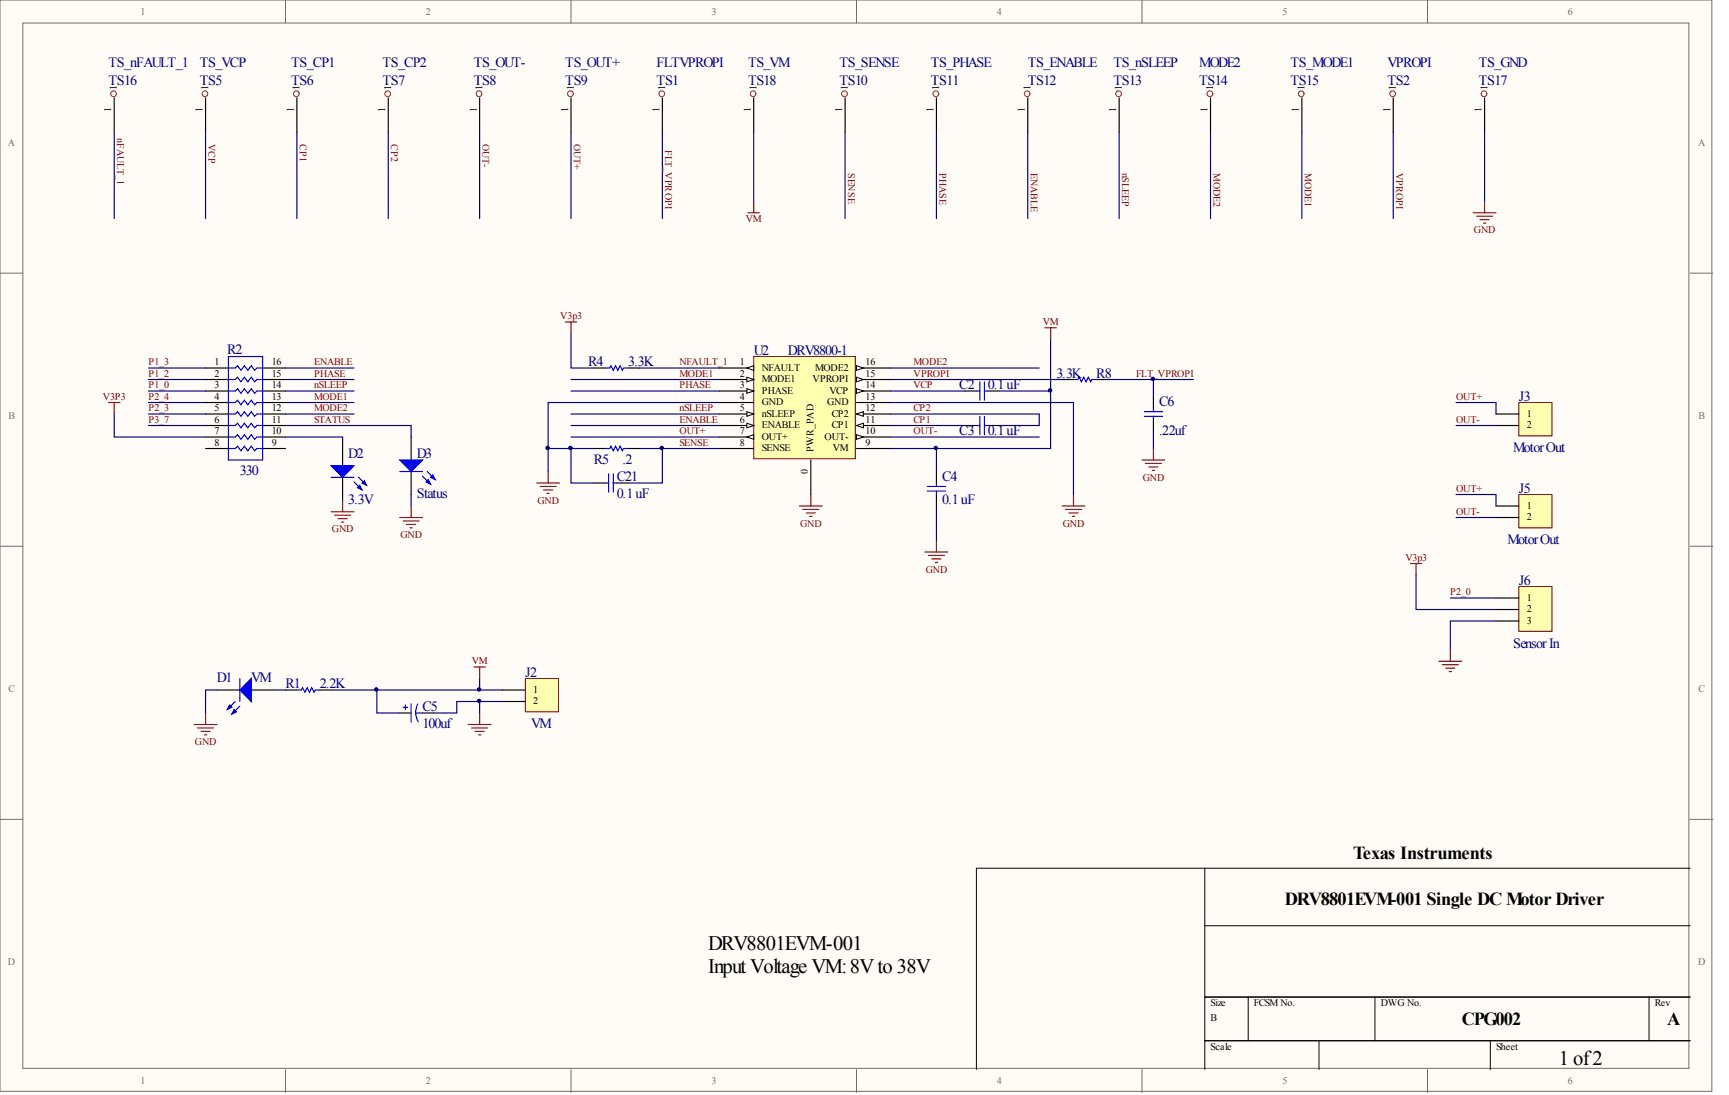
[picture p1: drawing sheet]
<svg xmlns="http://www.w3.org/2000/svg" width="381mm" height="241mm" viewBox="0 0 381 241" stroke-linecap="round" stroke-linejoin="round" font-family="sans-serif">
<g fill="#fffcf8" stroke="#716f64" stroke-width=".22">
<path d="M0 0h377.2v240.5h-377.2z"/>
<path d="M5 5.1h367.2v230.3h-367.2z"/>
</g>
<g fill="none" stroke="#716f64" stroke-width=".22">
<path d="M62.9 0v5.1M125.8 0v5.1M188.7 0v5.1M251.6 0v5.1M314.6 0v5.1M0 60.2h5M372.4 60.2h5.1M0 120.4h5M372.4 120.4h5.1M0 180.6h5M372.4 180.6h5.1M62.9 235.7v5"/>
<path d="M125.8 235.7v5M188.7 235.7v5M251.6 235.7v5M314.6 235.7v5"/>
</g>
<path d="M265.5 191.3v44.4M372.4 191.3h-157.2v44.4M265.5 204h106.9M265.5 219.7h106.9M275.1 219.7v9.6M303 219.7v9.6M363.4 219.7v9.6M265.5 229.3h106.9M290.7 229.3v6.4M328.4 229.3v6.4" fill="none" stroke="#000" stroke-width=".22"/>
<path d="M334.7 88.7h7.3v7.4h-7.3z" fill="#ffffb0" stroke="#800000" stroke-width=".22"/>
<g fill="none" stroke="#000" stroke-width=".25">
<path d="M45.3 21.5v7.7M65.4 21.5v7.7M85.6 21.5v7.7M105.7 21.5v7.7M125.8 21.5v7.7M166.1 21.5v7.7M186.2 21.5v7.7M206.4 21.5v7.7M226.5 21.5v7.7M246.6 21.5v7.7M266.7 21.5v7.7M286.9 21.5v7.7"/>
<path d="M327.1 21.5v7.7M329.7 91.2h5M329.7 93.8h5"/>
</g>
<path d="M320.9 88.7h8.8v2.5M320.9 93.8h8.8" fill="none" stroke="#000080" stroke-width=".25"/>
<g fill="none" stroke="#f00" stroke-width=".22">
<circle cx="45.2" cy="20.7" r=".62"/>
<circle cx="65.3" cy="20.7" r=".63"/>
<circle cx="85.4" cy="20.7" r=".63"/>
<circle cx="105.5" cy="20.7" r=".62"/>
<circle cx="125.7" cy="20.7" r=".63"/>
<circle cx="165.9" cy="20.7" r=".62"/>
<circle cx="186.1" cy="20.7" r=".63"/>
<circle cx="206.2" cy="20.7" r=".63"/>
<circle cx="226.3" cy="20.7" r=".62"/>
<circle cx="246.5" cy="20.7" r=".63"/>
<circle cx="266.6" cy="20.7" r=".63"/>
<circle cx="286.7" cy="20.7" r=".62"/>
<circle cx="327" cy="20.7" r=".63"/>
</g>
<path d="M166.1 78.6h22.4v22.5h-22.4z" fill="#ffffb0" stroke="#800000" stroke-width=".22"/>
<path d="M158.5 81.1h7.6" fill="none" stroke="#000" stroke-width=".25"/>
<path d="M164.6 81.1l1.5-.5v1z" fill="#fffcf8" stroke="#000" stroke-width=".22"/>
<path d="M158.5 83.6h7.6" fill="none" stroke="#000" stroke-width=".25"/>
<path d="M164.6 83.1l1.5 .5-1.5 .5z" fill="#fffcf8" stroke="#000" stroke-width=".22"/>
<path d="M158.5 86.2h7.6" fill="none" stroke="#000" stroke-width=".25"/>
<path d="M164.6 85.7l1.5 .5-1.5 .5z" fill="#fffcf8" stroke="#000" stroke-width=".22"/>
<path d="M158.5 88.7h7.6M158.5 91.2h7.6" fill="none" stroke="#000" stroke-width=".25"/>
<path d="M164.6 90.7l1.5 .5-1.5 .5z" fill="#fffcf8" stroke="#000" stroke-width=".22"/>
<path d="M158.5 93.8h7.6" fill="none" stroke="#000" stroke-width=".25"/>
<path d="M164.6 93.3l1.5 .5-1.5 .5z" fill="#fffcf8" stroke="#000" stroke-width=".22"/>
<path d="M158.5 96.3h7.6" fill="none" stroke="#000" stroke-width=".25"/>
<path d="M164.6 96.3l1.5-.5v1z" fill="#fffcf8" stroke="#000" stroke-width=".22"/>
<path d="M158.5 98.8h7.6M188.7 98.8h7.6M188.7 96.3h7.6" fill="none" stroke="#000" stroke-width=".25"/>
<path d="M188.7 95.8l1.5 .5-1.5 .5z" fill="#fffcf8" stroke="#000" stroke-width=".22"/>
<path d="M188.7 93.8h7.6" fill="none" stroke="#000" stroke-width=".25"/>
<path d="M188.7 93.8l1.5-.5v1z" fill="#fffcf8" stroke="#000" stroke-width=".22"/>
<path d="M188.7 91.2h7.6" fill="none" stroke="#000" stroke-width=".25"/>
<path d="M188.7 91.2l1.5-.5v1z" fill="#fffcf8" stroke="#000" stroke-width=".22"/>
<path d="M188.7 88.7h7.6M188.7 86.2h7.6" fill="none" stroke="#000" stroke-width=".25"/>
<path d="M188.7 85.7l1.5 .5-1.5 .5z" fill="#fffcf8" stroke="#000" stroke-width=".22"/>
<path d="M188.7 83.6h7.6" fill="none" stroke="#000" stroke-width=".25"/>
<path d="M188.7 83.1l1.5 .5-1.5 .5z" fill="#fffcf8" stroke="#000" stroke-width=".22"/>
<path d="M188.7 81.1h7.6" fill="none" stroke="#000" stroke-width=".25"/>
<path d="M188.7 80.6l1.5 .5-1.5 .5z" fill="#fffcf8" stroke="#000" stroke-width=".22"/>
<path d="M130.9 81.1h2.5M130.9 98.8h2.5M138.4 81.1h2.5M138.4 98.8h2.5M212.6 93.8h2.6M212.6 86.2h2.6M217.7 93.8h2.5M217.7 86.2h2.5M178.7 101.4v7.6M206.4 103.9v2.5M206.4 109v2.5" fill="none" stroke="#000" stroke-width=".25"/>
<g fill="none" stroke="#00f" stroke-width=".25">
<path d="M133.4 81.1h1l.2-.5 .5 1 .5-1 .5 1 .5-1 .5 1 .3-.5h1M133.4 98.8h1l.2-.5 .5 1 .5-1 .5 1 .5-1 .5 1 .3-.5h1M215.2 93.8h.7M215.2 86.2h.7M215.9 84.1v4.1M215.9 91.7v4.1M216.9 84.1v4.1M216.9 91.7v4.1M216.9 93.8h.8M216.9 86.2h.8M204.3 107.2h4.1M204.3 108.2h4.1"/>
<path d="M206.4 106.4v.8M206.4 108.2v.8"/>
</g>
<g fill="none" stroke="#000080" stroke-width=".25">
<path d="M125.8 73.5v7.6h5.1M231.5 74.8v24h-35.2M120.8 98.8h10.1M125.8 83.6h32.7M125.8 86.2h32.7M125.8 91.2h32.7M125.8 93.8h32.7M125.8 96.3h32.7M140.9 81.1h17.6M140.9 98.8h17.6M158.5 88.7h-37.7v15.2M196.3 88.7h40.2v20.3"/>
<path d="M196.3 91.2h32.7v2.6h-8.8M196.3 81.1h32.7M196.3 83.6h37.7M196.3 86.2h16.3M196.3 93.8h16.3M196.3 96.3h32.7M206.4 98.8v5.1M220.2 86.2h11.3M206.4 111.5v7.6"/>
</g>
<g fill="none" stroke="#800000" stroke-width=".25">
<path d="M118.3 106.4h5M119 107.2h3.6M119.8 108h2M120.5 108.7h.5M120.8 103.9v2.5M206.4 119.1v2.5M234 111.5h5.1M234.8 112.3h3.5M235.5 113h2.1M236.3 113.8h.5M236.5 109v2.5M203.8 121.6h5.1"/>
<path d="M204.6 122.4h3.5M205.3 123.2h2.1M206.1 123.9h.5"/>
</g>
<path d="M115.8 149.5h7.3v7.4h-7.3z" fill="#ffffb0" stroke="#800000" stroke-width=".22"/>
<g fill="none" stroke="#000" stroke-width=".25">
<path d="M25.2 21.5v7.7M307 21.5v7.7M45.3 81.1h5M45.3 83.6h5M45.3 86.2h5M45.3 88.7h5M45.3 91.2h5M45.3 93.8h5M45.3 96.3h5M45.3 98.8h5M57.9 81.1h5M57.9 83.6h5"/>
<path d="M57.9 86.2h5M57.9 88.7h5M57.9 91.2h5M57.9 93.8h5M57.9 96.3h5M57.9 98.8h5M75.5 97.6v5M90.6 96.3v5.1M75.5 105.2v5M90.6 103.9v5.1M130.9 106.4h2.5M135.9 106.4h2.5"/>
<path d="M110.7 152.1h5.1M110.7 154.6h5.1"/>
</g>
<g fill="none" stroke="#800000" stroke-width=".25">
<path d="M164.8 46.9h2.5M166.1 44.4v2.5M324.6 46.9h5.1M325.4 47.6h3.5M326.1 48.4h2M326.9 49.2h.5M327.1 44.4v2.5M124.6 71h2.5M125.8 71v2.5M230.3 72.2h2.5M231.5 72.2v2.6M23.9 88.7h2.5"/>
<path d="M25.2 88.7v2.5M73 112.8h5M73.7 113.5h3.6M74.5 114.3h2M75.2 115.1h.5M75.5 110.2v2.6M88.1 114h5M88.8 114.8h3.6M89.6 115.6h2M90.3 116.3h.5M90.6 111.5v2.5M176.2 111.5h5"/>
<path d="M176.9 112.3h3.5M177.7 113h2M178.4 113.8h.5M178.7 109v2.5M103.2 159.7h5M104.4 147h2.6M105.7 147v2.5M105.7 157.1v2.6M103.9 160.4h3.6M104.7 161.2h2M105.4 161.9h.5"/>
</g>
<g fill="none" stroke="#000080" stroke-width=".25">
<path d="M25.2 29.2v19M45.3 29.2v19M65.4 29.2v19M85.6 29.2v19M105.7 29.2v19M125.8 29.2v19M166.1 29.2v15.2M186.2 29.2v19M206.4 29.2v19M246.6 29.2v19M266.7 29.2v19M286.9 29.2v19"/>
<path d="M307 29.2v19M327.1 29.2v15.2M25.2 91.2v5.1h20.1M32.7 81.1h12.6M32.7 86.2h12.6M32.7 83.6h12.6M32.7 88.7h12.6M32.7 91.2h12.6M32.7 93.8h12.6M62.9 93.8h27.7v2.5M62.9 96.3h12.6v1.3M62.9 81.1h15.1"/>
<path d="M62.9 86.2h15.1M62.9 83.6h15.1M62.9 88.7h15.1M62.9 91.2h15.1M125.8 98.8v7.6h5.1M146 98.8v7.6h-7.6M90.6 109v2.5M105.7 149.5v2.6h5M110.7 154.6h-5v2.5"/>
</g>
<g fill="none" stroke="#f00" stroke-width=".22">
<circle cx="25" cy="20.7" r=".62"/>
<circle cx="306.9" cy="20.7" r=".63"/>
</g>
<g fill="none" stroke="#00f" stroke-width=".25">
<path d="M50.3 78.6h7.6v22.8h-7.6zM50.3 81.1h1.5l.5-.5 .8 1 .8-1 .7 1 .8-1 .7 1 .5-.5h1.3M50.3 83.6h1.5l.5-.5 .8 1 .8-1 .7 1 .8-1 .7 1 .5-.5h1.3M50.3 86.2h1.5l.5-.5 .8 1 .8-1 .7 1 .8-1 .7 1 .5-.5h1.3M50.3 88.7h1.5l.5-.5 .8 1 .8-1 .7 1 .8-1 .7 1 .5-.5h1.3M50.3 91.2h1.5l.5-.5 .8 1 .8-1 .7 1 .8-1 .7 1 .5-.5h1.3M50.3 93.8h1.5l.5-.5 .8 1 .8-1 .7 1 .8-1 .7 1 .5-.5h1.3M50.3 96.3h1.5l.5-.5 .8 1 .8-1 .7 1 .8-1 .7 1 .5-.5h1.3M50.3 98.8h1.5l.5-.5 .8 1 .8-1 .7 1 .8-1 .7 1 .5-.5h1.3M73 105.2h5M78 106.2l1.8 1.8M79 105.2l1.8 1.7"/>
<path d="M88.1 103.9h5M93.1 104.9l1.8 1.8M94.1 103.9l1.8 1.8M133.4 106.4h.7M134.1 104.4v4.1M135.1 104.4v4.1M135.1 106.4h.8"/>
</g>
<g fill="#00f" stroke="#00f" stroke-width=".25">
<path d="M88.1 101.4h5l-2.5 2.5z"/>
<path d="M94.4 105.7l.5 1-1-.5z"/>
<path d="M95.4 104.7l.5 1-1-.5z"/>
<path d="M73 102.6h5l-2.5 2.6z"/>
<path d="M79.3 106.9l.5 1.1-1-.5z"/>
<path d="M80.3 105.9l.5 1-1-.5z"/>
</g>
<path d="M334.7 109h7.3v7.3h-7.3z" fill="#ffffb0" stroke="#800000" stroke-width=".22"/>
<path d="M329.7 111.5h5M329.7 114h5" fill="none" stroke="#000" stroke-width=".25"/>
<path d="M320.9 109h8.8v2.5M320.9 114h8.8" fill="none" stroke="#000080" stroke-width=".25"/>
<path d="M334.7 129.2h7.3v9.9h-7.3z" fill="#ffffb0" stroke="#800000" stroke-width=".22"/>
<g fill="none" stroke="#000" stroke-width=".25">
<path d="M146 21.5v7.7M234 83.6h2.5M241.6 83.6h2.5M254.2 87.4v2.6M254.2 92.5v2.5M329.7 131.8h5M329.7 134.3h5M329.7 136.8h5M47.8 152.1h5M55.4 152.1h5M62.9 152.1h2.5M70.5 152.1h2.5"/>
<path d="M88.1 157.1h2.5M93.1 157.1h2.5"/>
</g>
<g fill="none" stroke="#000080" stroke-width=".25">
<path d="M146 29.2v19M226.5 29.2v19M244.1 83.6h10.1v3.8M254.2 95v3.8M254.2 83.6h8.8M312 126.7v7.6h17.7M319.6 131.8h10.1M329.7 136.8h-10.1v6.4M47.8 152.1h-2.5v5M60.4 152.1h2.5M73 152.1h32.7M83 152.1v5h5.1"/>
<path d="M105.7 154.6h-5v2.5h-5.1"/>
</g>
<g fill="none" stroke="#800000" stroke-width=".25">
<path d="M254.2 98.8v2.6M251.6 101.4h5.1M252.4 102.1h3.5M253.2 102.9h2M253.9 103.7h.5M310.8 124.2h2.5M312 124.2v2.5M42.8 159.7h5M45.3 157.1v2.6M317.1 145.7h5M317.8 146.5h3.6M318.6 147.2h2"/>
<path d="M319.3 148h.5M319.6 143.2v2.5M43.5 160.4h3.6M44.3 161.2h2M45 161.9h.5"/>
</g>
<g fill="none" stroke="#00f" stroke-width=".25">
<path d="M236.5 83.6h1.1l.2-.5 .5 1 .5-1 .5 1 .5-1 .5 1 .3-.5h1M252.2 91.7h4M252.2 90.7h4M254.2 90v.7M254.2 91.7v.8M51.8 154.6l-1.7 1.8M52.8 155.6l-1.7 1.8M52.8 149.5v5.1M65.4 152.1h1l.3-.6 .5 1.1 .5-1.1 .5 1.1 .5-1.1 .5 1.1 .3-.5h1M88.8 155.9h1M89.3 155.3v1.1M90.6 155.1v4"/>
<path d="M91.6 157.1h1.5M91.6 157.1l.1 .8 .5 1.2M92.1 155.1l-.3 .8-.2 1.2"/>
</g>
<circle cx="145.8" cy="20.7" r=".63" fill="none" stroke="#f00" stroke-width=".22"/>
<g fill="#00f" stroke="#00f" stroke-width=".25">
<path d="M55.4 149.5v5.1l-2.6-2.5z"/>
<path d="M50.6 155.3l.5 .6-1 .5z"/>
<path d="M51.6 156.4l.5 .5-1 .5z"/>
</g>
<g fill="#000080" stroke="#000080" stroke-width=".22">
<circle cx="82.9" cy="151.9" r=".37"/>
<circle cx="105.6" cy="154.4" r=".37"/>
<circle cx="105.6" cy="151.9" r=".38"/>
<circle cx="120.7" cy="98.7" r=".38"/>
<circle cx="125.7" cy="98.7" r=".38"/>
<circle cx="145.8" cy="98.7" r=".37"/>
<circle cx="206.2" cy="98.7" r=".37"/>
<circle cx="231.4" cy="86" r=".37"/>
<circle cx="254" cy="83.5" r=".37"/>
</g>
<g font-size="4.5">
<text x="156" y="209.4">DRV8801EVM-001</text>
<text x="156" y="214.5">Input Voltage VM:8Vto 38V</text>
<text x="343.5" y="234.7">1 of2</text>
</g>
<g font-size="4.1">
<text x="298.2" y="189.2">Texas Instruments</text>
<text x="283.1" y="199.3">DRV8801EVM-001 Single DC Motor Driver</text>
<text x="322.1" y="225.9">CPG002</text>
<text x="367.4" y="225.9">A</text>
</g>
<g font-size="3.1" fill="#000080">
<text x="23.9" y="14.8">TS_nFAULT_1</text>
<text x="44" y="14.8">TS_VCP</text>
<text x="64.2" y="14.8">TS_CP1</text>
<text x="84.3" y="14.8">TS_CP2</text>
<text x="104.4" y="14.8">TS_OUT-</text>
<text x="124.6" y="14.8">TS_OUT+</text>
<text x="144.7" y="14.8">FLTVPROPI</text>
<text x="164.8" y="14.8">TS_VM</text>
<text x="185" y="14.8">TS_SENSE</text>
<text x="205.1" y="14.8">TS_PHASE</text>
<text x="226.5" y="14.8">TS_ENABLE</text>
<text x="245.4" y="14.8">TS_nSLEEP</text>
<text x="264.2" y="14.8">MODE2</text>
<text x="284.4" y="14.8">TS_MODE1</text>
<text x="305.8" y="14.8">VPROPI</text>
<text x="325.9" y="14.8">TS_GND</text>
<text x="23.9" y="18.6">TS16</text>
<text x="44" y="18.6">TS5</text>
<text x="64.2" y="18.6">TS6</text>
<text x="84.3" y="18.6">TS7</text>
<text x="104.4" y="18.6">TS8</text>
<text x="124.6" y="18.6">TS9</text>
<text x="144.7" y="18.6">TS1</text>
<text x="164.8" y="18.6">TS18</text>
<text x="185" y="18.6">TS10</text>
<text x="205.1" y="18.6">TS11</text>
<text x="226.5" y="18.6">TS12</text>
<text x="245.4" y="18.6">TS13</text>
<text x="264.2" y="18.6">TS14</text>
<text x="284.4" y="18.6">TS15</text>
<text x="305.8" y="18.6">TS2</text>
<text x="325.9" y="18.6">TS17</text>
<text x="50.1" y="77.9">R2</text>
<text x="129.6" y="80.7">R4</text>
<text x="138.4" y="80.7">3.3K</text>
<text x="166.1" y="78.2">U2</text>
<text x="173.6" y="78.2">DRV8800-1</text>
<text x="232.8" y="83.2">3.3K</text>
<text x="241.6" y="83.2">R8</text>
<text x="211.4" y="85.8">C2</text>
<text x="217.7" y="85.8">0.1uF</text>
<text x="255.4" y="89.6">C6</text>
<text x="334.7" y="88.3">J3</text>
<text x="211.4" y="95.9">C3</text>
<text x="217.7" y="95.9">0.1uF</text>
<text x="255.4" y="95.9">.22uf</text>
<text x="76.8" y="101">D2</text>
<text x="91.9" y="101">D3</text>
<text x="333.4" y="99.7">MotorOut</text>
<text x="52.8" y="104.8">330</text>
<text x="130.9" y="102.2">R5</text>
<text x="135.9" y="106">C21</text>
<text x="137.1" y="102.2">.2</text>
<text x="207.6" y="106">C4</text>
<text x="76.8" y="111.1">3.3V</text>
<text x="91.9" y="109.9">Status</text>
<text x="135.9" y="109.9">0.1uF</text>
<text x="207.6" y="111.1">0.1uF</text>
<text x="334.7" y="108.6">J5</text>
<text x="332.2" y="120">MotorOut</text>
<text x="334.7" y="128.9">J6</text>
<text x="333.4" y="142.8">Sensor In</text>
<text x="115.8" y="149.1">J2</text>
<text x="47.8" y="150.4">D1</text>
<text x="55.4" y="150.4">VM</text>
<text x="62.9" y="151.7">R1</text>
<text x="70.5" y="151.7">2.2K</text>
<text x="93.1" y="160.5">100uf</text>
<text x="93.1" y="156.7">C5</text>
<text x="117" y="160.5">VM</text>
</g>
<g font-size="2.2" fill="#716f64">
<text x="30.9" y="3.2">1</text>
<text x="93.8" y="3.2">2</text>
<text x="156.8" y="3.2">3</text>
<text x="219.7" y="3.2">4</text>
<text x="282.6" y="3.2">5</text>
<text x="345.5" y="3.2">6</text>
<text x="1.7" y="32.1">A</text>
<text x="374.2" y="32.1">A</text>
<text x="1.9" y="92.3">B</text>
<text x="374.3" y="92.3">B</text>
<text x="1.9" y="152.4">C</text>
<text x="374.3" y="152.4">C</text>
<text x="1.7" y="212.6">D</text>
<text x="374.2" y="212.6">D</text>
<text x="30.9" y="238.9">1</text>
<text x="93.8" y="238.9">2</text>
<text x="156.8" y="238.9">3</text>
<text x="219.7" y="238.9">4</text>
<text x="282.6" y="238.9">5</text>
<text x="345.5" y="238.9">6</text>
</g>
<g font-size="2.2">
<text x="25.8" y="19.8" transform="rotate(-90 25.8 19.8)">1</text>
<text x="45.9" y="19.8" transform="rotate(-90 45.9 19.8)">1</text>
<text x="66" y="19.8" transform="rotate(-90 66 19.8)">1</text>
<text x="86.2" y="19.8" transform="rotate(-90 86.2 19.8)">1</text>
<text x="106.3" y="19.8" transform="rotate(-90 106.3 19.8)">1</text>
<text x="126.4" y="19.8" transform="rotate(-90 126.4 19.8)">1</text>
<text x="146.6" y="19.8" transform="rotate(-90 146.6 19.8)">1</text>
<text x="166.7" y="19.8" transform="rotate(-90 166.7 19.8)">1</text>
<text x="186.8" y="19.8" transform="rotate(-90 186.8 19.8)">1</text>
<text x="207" y="19.8" transform="rotate(-90 207 19.8)">1</text>
<text x="227.1" y="19.8" transform="rotate(-90 227.1 19.8)">1</text>
<text x="247.2" y="19.8" transform="rotate(-90 247.2 19.8)">1</text>
<text x="267.4" y="19.8" transform="rotate(-90 267.4 19.8)">1</text>
<text x="287.5" y="19.8" transform="rotate(-90 287.5 19.8)">1</text>
<text x="307.6" y="19.8" transform="rotate(-90 307.6 19.8)">1</text>
<text x="327.7" y="19.8" transform="rotate(-90 327.7 19.8)">1</text>
<text x="24.5" y="24.6" transform="rotate(-90 24.5 24.6)">1</text>
<text x="44.6" y="24.6" transform="rotate(-90 44.6 24.6)">1</text>
<text x="64.8" y="24.6" transform="rotate(-90 64.8 24.6)">1</text>
<text x="84.9" y="24.6" transform="rotate(-90 84.9 24.6)">1</text>
<text x="105" y="24.6" transform="rotate(-90 105 24.6)">1</text>
<text x="125.2" y="24.6" transform="rotate(-90 125.2 24.6)">1</text>
<text x="145.3" y="24.6" transform="rotate(-90 145.3 24.6)">1</text>
<text x="165.4" y="24.6" transform="rotate(-90 165.4 24.6)">1</text>
<text x="185.6" y="24.6" transform="rotate(-90 185.6 24.6)">1</text>
<text x="205.7" y="24.6" transform="rotate(-90 205.7 24.6)">1</text>
<text x="225.8" y="24.6" transform="rotate(-90 225.8 24.6)">1</text>
<text x="246" y="24.6" transform="rotate(-90 246 24.6)">1</text>
<text x="266.1" y="24.6" transform="rotate(-90 266.1 24.6)">1</text>
<text x="286.2" y="24.6" transform="rotate(-90 286.2 24.6)">1</text>
<text x="306.4" y="24.6" transform="rotate(-90 306.4 24.6)">1</text>
<text x="326.5" y="24.6" transform="rotate(-90 326.5 24.6)">1</text>
<text x="47.3" y="80.5">1</text>
<text x="47.3" y="83">2</text>
<text x="59.9" y="80.5">16</text>
<text x="59.9" y="83">15</text>
<text x="163" y="80.5">1</text>
<text x="163" y="83">2</text>
<text x="167.8" y="81.7">NFAULT</text>
<text x="179.6" y="81.7">MODE2</text>
<text x="190.7" y="83">15</text>
<text x="190.7" y="80.5">16</text>
<text x="47.3" y="85.5">3</text>
<text x="47.3" y="88.1">4</text>
<text x="59.9" y="85.5">14</text>
<text x="59.9" y="88.1">13</text>
<text x="163" y="85.5">3</text>
<text x="163" y="88.1">4</text>
<text x="167.8" y="84.3">MODE1</text>
<text x="167.8" y="86.8">PHASE</text>
<text x="167.8" y="89.3">GND</text>
<text x="179.1" y="84.3">VPROPI</text>
<text x="182.2" y="89.3">GND</text>
<text x="182.8" y="86.8">VCP</text>
<text x="190.7" y="88.1">13</text>
<text x="190.7" y="85.5">14</text>
<text x="47.3" y="90.6">5</text>
<text x="47.3" y="93.1">6</text>
<text x="47.3" y="95.7">7</text>
<text x="59.9" y="90.6">12</text>
<text x="59.9" y="93.1">11</text>
<text x="59.9" y="95.7">10</text>
<text x="163" y="90.6">5</text>
<text x="163" y="93.1">6</text>
<text x="163" y="95.7">7</text>
<text x="167.8" y="91.9">nSLEEP</text>
<text x="167.8" y="94.4">ENABLE</text>
<text x="183.3" y="94.4">CP1</text>
<text x="183.3" y="91.9">CP2</text>
<text x="190.7" y="95.7">10</text>
<text x="190.7" y="93.1">11</text>
<text x="190.7" y="90.6">12</text>
<text x="336.5" y="91.9">1</text>
<text x="336.5" y="94.4">2</text>
<text x="47.3" y="98.2">8</text>
<text x="59.9" y="98.2">9</text>
<text x="163" y="98.2">8</text>
<text x="167.8" y="96.9">OUT+</text>
<text x="167.8" y="99.5">SENSE</text>
<text x="179.3" y="99.6" transform="rotate(-90 179.3 99.6)">PWR_PAD</text>
<text x="181.7" y="96.9">OUT-</text>
<text x="183.6" y="99.5">VM</text>
<text x="190.7" y="98.2">9</text>
<text x="178" y="104.5" transform="rotate(-90 178 104.5)">0</text>
<text x="336.5" y="112.1">1</text>
<text x="336.5" y="114.7">2</text>
<text x="336.5" y="132.4">1</text>
<text x="336.5" y="134.9">2</text>
<text x="336.5" y="137.5">3</text>
<text x="117.5" y="152.7">1</text>
<text x="117.5" y="155.2">2</text>
<text x="266.7" y="221.7">Size</text>
<text x="276.3" y="221.7">FCSM No.</text>
<text x="304.2" y="221.7">DWG No.</text>
<text x="364.6" y="221.7">Rev</text>
<text x="266.7" y="225">B</text>
<text x="266.7" y="231.3">Scale</text>
<text x="329.7" y="231.3">Sheet</text>
</g>
<g font-size="2.2" fill="#800000">
<text x="25.8" y="30.4" transform="rotate(90 25.8 30.4)">nFAULT_1</text>
<text x="45.9" y="31.7" transform="rotate(90 45.9 31.7)">VCP</text>
<text x="66.1" y="31.7" transform="rotate(90 66.1 31.7)">CP1</text>
<text x="86.2" y="31.7" transform="rotate(90 86.2 31.7)">CP2</text>
<text x="106.3" y="31.7" transform="rotate(90 106.3 31.7)">OUT-</text>
<text x="126.5" y="31.7" transform="rotate(90 126.5 31.7)">OUT+</text>
<text x="146.6" y="33" transform="rotate(90 146.6 33)">FLT_VPROPI</text>
<text x="186.9" y="38" transform="rotate(90 186.9 38)">SENSE</text>
<text x="207" y="38" transform="rotate(90 207 38)">PHASE</text>
<text x="227.1" y="38" transform="rotate(90 227.1 38)">ENABLE</text>
<text x="247.3" y="38" transform="rotate(90 247.3 38)">nSLEEP</text>
<text x="267.4" y="38" transform="rotate(90 267.4 38)">MODE2</text>
<text x="287.5" y="38" transform="rotate(90 287.5 38)">MODE1</text>
<text x="307.7" y="38" transform="rotate(90 307.7 38)">VPROPI</text>
<text x="164.4" y="48.9">VM</text>
<text x="324.8" y="51.4">GND</text>
<text x="123.5" y="70.3">V3p3</text>
<text x="229.8" y="71.6">VM</text>
<text x="32.7" y="83">P1_2</text>
<text x="32.7" y="80.5">P1_3</text>
<text x="69.2" y="83">PHASE</text>
<text x="69.2" y="80.5">ENABLE</text>
<text x="149.7" y="80.5">NFAULT_1</text>
<text x="149.7" y="83">MODE1</text>
<text x="201.3" y="80.5">MODE2</text>
<text x="201.3" y="83">VPROPI</text>
<text x="250.4" y="83">FLT_VPROPI</text>
<text x="22.7" y="88.1">V3P3</text>
<text x="32.7" y="85.5">P1_0</text>
<text x="32.7" y="88.1">P2_4</text>
<text x="69.2" y="85.5">nSLEEP</text>
<text x="69.2" y="88.1">MODE1</text>
<text x="149.7" y="85.5">PHASE</text>
<text x="201.3" y="85.5">VCP</text>
<text x="320.9" y="88.1">OUT+</text>
<text x="32.7" y="90.6">P2_3</text>
<text x="32.7" y="93.1">P3_7</text>
<text x="69.2" y="90.6">MODE2</text>
<text x="69.2" y="93.1">STATUS</text>
<text x="149.7" y="90.6">nSLEEP</text>
<text x="149.7" y="93.1">ENABLE</text>
<text x="149.7" y="95.7">OUT+</text>
<text x="201.3" y="93.1">CP1</text>
<text x="201.3" y="90.6">CP2</text>
<text x="201.3" y="95.7">OUT-</text>
<text x="320.9" y="93.1">OUT-</text>
<text x="149.7" y="98.2">SENSE</text>
<text x="251.8" y="105.9">GND</text>
<text x="118.4" y="111">GND</text>
<text x="320.9" y="113.4">OUT-</text>
<text x="320.9" y="108.3">OUT+</text>
<text x="73.1" y="117.3">GND</text>
<text x="88.2" y="118.6">GND</text>
<text x="176.3" y="116">GND</text>
<text x="234.2" y="116">GND</text>
<text x="309.7" y="123.5">V3p3</text>
<text x="204" y="126.2">GND</text>
<text x="319.6" y="131.1">P2_0</text>
<text x="104" y="146.3">VM</text>
<text x="42.9" y="164.2">GND</text>
</g>
</svg>
